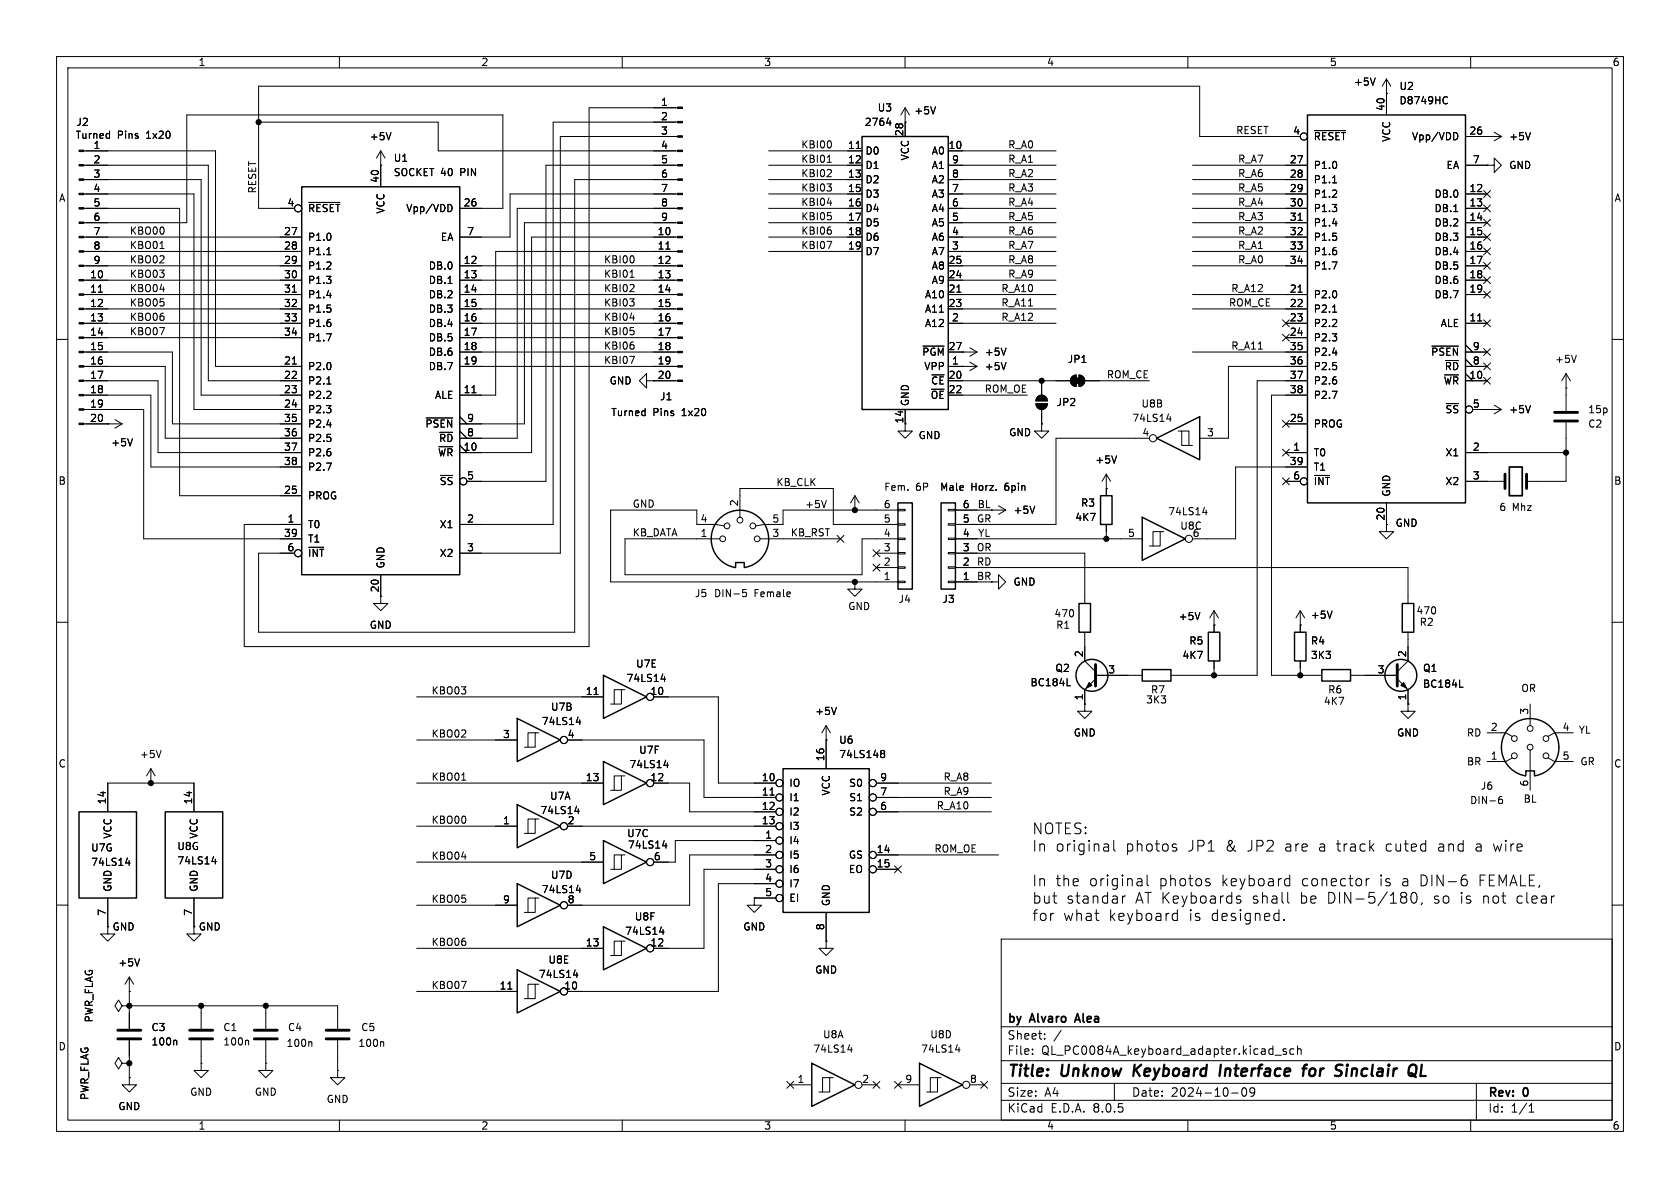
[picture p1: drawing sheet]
<svg xmlns="http://www.w3.org/2000/svg" width="297mm" height="210mm" viewBox="0 0 297 210" stroke-linecap="round" stroke-linejoin="round" font-family="sans-serif">
<g fill="none" stroke="#000" stroke-width=".18">
<path d="M10 10h277v190h-277zM12 12h273v186h-273zM60 10v2M110 10v2M119.8 19.1h-15.7v95.2h-60.9v-21.6h10.1M160 10v2M160 19.1l.8 1.2M160 19.1v5M160 19.1l-.7 1.2M165.4 18.9l-.4 1.2M210 10v2M243.1 13.8l-.4 1.3"/>
<path d="M245.1 16.5h.1M245.1 14v6.3M245.1 14l-.8 1.2M245.1 14l.8 1.2M255.5 17.1l.4 .1M255.9 18.2l-.4 .2M260 10v2M14.8 34.3h19.5v38.1h19M14.8 31.8h20.8v38.1h17.7M14.8 29.2h22v38.1h16.5M14.8 26.7h23.3v38.1h15.2M14.8 36.8h16.9v50.8h21.6"/>
<path d="M45.7 21.6h31.8v5.1h42.3M54.6 35.8h5.5M67.3 29.2h.1M67.3 26.7v6.3M67.3 26.7l-.8 1.2M67.3 26.7l.8 1.2M69.1 23.4l-.4 1.3M79.5 36.1a.68 .68 0 0 1 .4 .7 .68 .68 0 0 1-.4 .6M81.3 36.8h7.6v-16.5h-55.9v19.1h-18.2M119.8 39.4h-27.1v35.5h-11.4M119.8 34.3h-29.6v7.6h-8.9M119.8 36.8h-28.4v40.7h-10.1"/>
<path d="M119.8 31.8h-18.2v80h-55.9v-14h6.4M119.8 29.2h-23.3v55.9h-14M119.8 24.1h-20.7v73.7h-17.8M119.8 21.6h-22v71.1h-16.5M135.9 39.4h16.5M135.9 36.8h16.5M135.9 34.3h16.5M135.9 31.8h16.5M135.9 29.2h16.5M135.9 26.7h16.5M146.2 32.5h.8l-.4 .5M146.3 28.7h.7"/>
<path d="M146.3 35.9h.7M146.3 37.6h.6M146.9 30l.1 .2-.1 .3-.7 .7h.8M146.9 38.1l.1 .2-.1 .5M146.9 25.1v.8M146.9 33.1v.6M151.4 26.3h.7M156.7 21.7h.8M157.4 21.3v.9M160 21.6h.1M167.6 39.4h19.1M167.6 36.8h19.1"/>
<path d="M167.6 34.3h19.1M167.6 31.8h19.1M167.6 29.2h19.1M167.6 26.7h19.1M210.8 39.4h20.3M210.8 36.8h20.3M210.8 34.3h20.3M210.8 31.8h20.3M210.8 29.2h20.3M229.5 39h.7M229.9 24.1h-17.8v-8.9h-166.4v21.6h6.4M232.4 23.1h5.5"/>
<path d="M235.6 32.3h.7M235.6 39.5h.8M257 37.4h.7M257.3 23.4a.69 .69 0 0 1 .4 .7 .69 .69 0 0 1-.4 .6M259.1 39.4h3.8M259.1 36.8h3.8M259.1 34.3h3.8M259.1 29.2h3.8M259.1 24.1h6.3M262.3 33.7l1.2 1.2M262.3 38.8l1.2 1.2M262.3 36.2l1.2 1.2"/>
<path d="M262.9 29.2h1.3v-1.3l1.2 1.3-1.2 1.3v-1.3M262.9 29.2h.1M262.9 24.1h.1M263.5 33.7l-1.2 1.2M263.5 38.8l-1.2 1.2M263.5 36.2l-1.2 1.2M264.2 23.4l1.2 .7M265.4 24.1l-1.2 .8M270.6 23.4l-.5 1.3M10 60h2M14.8 59.7h38.5M14.8 57.2h38.5"/>
<path d="M14.8 54.6h38.5M14.8 52.1h38.5M14.8 49.5h38.5M14.8 47h38.5M14.8 44.5h38.5M14.8 41.9h38.5M17.4 51.7h.7M28.3 43.9h.7M51.7 51.7h.7M57.7 59h.9l-.6 1.3M57.8 45h.7M57.8 52.2h.8"/>
<path d="M79.2 50.1h.7M81.3 59.7h38.5M81.3 57.2h38.5M81.3 54.6h38.5M81.3 52.1h38.5M81.3 49.5h38.5M81.3 47h38.5M111.3 52.8h.8l-.4 .5M111.4 56.2h.8M111.4 49h.7M112 50.3l.1 .2-.1 .3-.7 .8h.8M112 58.5v.6"/>
<path d="M112 45.4v.8M112 53.4v.6M117.7 44h.7M119.8 44.5h-32.2v25.4h-6.3M119.8 41.9h-25.8v38.1h-12.7M135.9 44.5h16.5M135.9 41.9h16.5M146.2 42.7h.8l-.5 1.2M146.9 40.7v.6M167.6 57.2h19.1M167.6 54.6h19.1M167.6 52.1h19.1"/>
<path d="M167.6 49.5h19.1M167.6 47h19.1M167.6 44.5h19.1M167.6 41.9h19.1M169.2 51.7h.7M210.8 54.6h20.3M210.8 52.1h20.3M210.8 47h20.3M210.8 44.5h20.3M210.8 41.9h20.3M226.7 59.1l1.2 1.2M226.7 56.5l1.2 1.3"/>
<path d="M227.3 59.7h3.8M227.3 57.2h3.8M227.9 59.1l-1.2 1.2M227.9 56.5l-1.2 1.3M229.5 51.7h.7M235.5 46.3h.9l-.6 1.3M235.6 55.2h.7M259.1 57.2h3.8M259.1 52.1h3.8M259.1 49.5h3.8M259.1 47h3.8M259.1 44.5h3.8"/>
<path d="M259.1 41.9h3.8M261.2 56.7h.8M262.3 46.4l1.2 1.2M262.3 48.9l1.2 1.2M262.3 41.3l1.2 1.2M262.3 56.5l1.2 1.3M262.3 43.8l1.2 1.3M262.3 51.5l1.2 1.2M263.5 43.8l-1.2 1.3M263.5 48.9l-1.2 1.2M263.5 46.4l-1.2 1.2M263.5 41.3l-1.2 1.2"/>
<path d="M263.5 56.5l-1.2 1.3M263.5 51.5l-1.2 1.2M285 60h2M14.8 74.9h6.8M14.8 62.2h15.7v12.7h22.8M14.8 72.4h10.6v22.9h27.9M14.8 69.9h11.9v12.7h26.6M14.8 67.3h13.1v12.7h25.4M14.8 64.8h14.4v12.7h24.1M19 74.9h.1M20.3 74.2l1.3 .7M21.6 74.9l-1.3 .8"/>
<path d="M23.4 77.5l-.4 1.3M51.7 64.4h.7M57.8 67.9h.7M57.8 75.1h.8M75.3 73.9h4.7M81.3 64.8h38.5M81.3 62.2h38.5M81.3 78.7l1.2 1.3M81.3 76.2l1.2 1.3M81.3 73.7l1.2 1.2M83.4 69.4h.8M111.3 63h.9l-.6 1.3"/>
<path d="M112 61.1v.5M114.3 67.3v-1.3l-1.3 1.3 1.3 1.3v-1.3h1.3M115.6 67.3h.1M115.6 67.3h4.2M160 72.4v3.8h-1.3l1.3 1.3 1.3-1.3h-1.3M163.2 61.2h3.7M167.6 69.9h14M167.6 67.3h21.6M167.6 64.8h5.1M167.6 62.2h5.1M170.2 62.2h.1M170.2 64.8h.1"/>
<path d="M171.4 61.5l1.3 .7M171.4 64l1.3 .8M172.7 62.2l-1.3 .8M172.7 64.8l-1.3 .7M177.9 61.5l-.5 1.3M177.9 64.1l-.5 1.2M183.1 71.4h2.1a1.02 1.02 0 0 1-1.1 1 1.02 1.02 0 0 1-1-1zM183.4 70.2a1.02 1.02 0 0 1 1.1-.3 1.02 1.02 0 0 1 .7 1h-2.1zM184.1 74.9v1.3h-1.2l1.2 1.3 1.3-1.3h-1.3M184.1 74.9h.1M184.1 67.3v2.6M184.1 72.4v2.5"/>
<path d="M189.5 66.6l.7-.3v2a1.02 1.02 0 0 1-.9-.6 1.02 1.02 0 0 1 .2-1.1zM190.8 66.3a1.02 1.02 0 0 1 1 1 1.02 1.02 0 0 1-1 1zM191.8 67.3h11.4M203.2 77.5h-16.5v15.2h-17.8M206.3 74.1h.8M206.9 73.6v.9M208.3 76.2h.6v2.5h1.9M208.9 76.2h1.3v2.5M210.8 62.2h20.3M226.7 79.4l1.2 1.2M226.7 74.3l1.2 1.2M227.3 74.9h3.8"/>
<path d="M227.9 79.4l-1.2 1.2M227.9 74.3l-1.2 1.2M231.1 69.9h-6.3v49.5h8.9M231.1 67.3h-8.9v52.1h-15.2M231.1 64.8h-13.9v12.7h-5.1M235.5 69.2h.9l-.6 1.2M235.6 62.4h.8M253.1 61.2h4.7M259.1 67.3h3.8M259.1 64.8h3.8M259.1 62.2h3.8M259.1 66l1.2 1.3"/>
<path d="M259.1 63.5l1.2 1.3M259.1 61l1.2 1.2M260.3 72.4h5.1M262.3 66.7l1.2 1.2M262.3 61.6l1.2 1.2M262.3 64.2l1.2 1.2M262.9 72.4h.1M263.5 66.7l-1.2 1.2M263.5 61.6l-1.2 1.2M263.5 64.2l-1.2 1.2M264.2 71.6l1.2 .8M265.4 72.4l-1.2 .8"/>
<path d="M270.6 71.7l-.5 1.3M276.9 68.6h.1M276.9 74.7v10.4h-7M276.9 66l-.8 1.3M276.9 66v6.6M276.9 66l.7 1.3M278.7 62.8l-.4 1.3M54.6 96.7h2.6M57.7 81.9h.9l-.6 1.2M127.3 95.3h-16.8v6.3h41.9v-6.3h6.3M128 93l-1.5-.3h-3.3v-2.5h-15.3v12.7h50.8M130.8 91.4v-5h16.5v6.3h11.4"/>
<path d="M134.4 95.3h14.2M146.1 88.5l-.4 1.2M148 94.6l1.2 1.3M149.2 94.6l-1.2 1.3M151.1 90.2h.1M151.1 87.6l.8 1.3M151.1 87.6v2.6M151.1 87.6l-.7 1.3M154.3 99.7l1.2 1.2M154.3 97.2l1.2 1.2M154.9 97.8h3.8M155.5 99.7l-1.2 1.2"/>
<path d="M155.5 97.2l-1.2 1.2M158.7 90h1.3v.3h-1.3zM158.7 92.6h1.3v.2h-1.3zM158.7 95.1h1.3v.3h-1.3zM158.7 97.7h1.3v.2h-1.3zM158.7 90.2h-20.3v2.5h-3.3l-1.5 .3M167.6 90h1.3v.3h-1.3zM167.6 92.6h1.3v.2h-1.3zM167.6 95.1h1.3v.3h-1.3zM167.6 97.7h1.3v.2h-1.3zM168.9 95.3h33M168.9 97.8h22.9v8.9"/>
<path d="M168.9 90.2h3.8M175.3 90.2h2.5M176.5 89.4l1.3 .8M177.8 90.2l-1.3 .7M182.9 89.5l-.4 1.2M195.6 86.4h.1M195.6 83.8v3.8M195.6 92.7v2.6M195.6 83.8l.7 1.3M195.6 83.8l-.8 1.3M197.4 80.6l-.4 1.3M205.1 94h-1.3v2.5"/>
<path d="M205.7 94h-.6v2.5h-1.9M212.6 90.6h.8M213.2 90.2v.8M226.7 84.5l1.2 1.2M227.3 85.1h2.6M227.3 80h3.8M227.9 84.5l-1.2 1.2M231.1 82.6h-12.7v12.7h-7.6M232.4 84h2.6M245.1 92.7v1.3h1.3l-1.3 1.3-1.3-1.3h1.3M245.1 92.7h.1M245.1 88.9v3.8"/>
<path d="M259.1 85.1h7M259.1 80h17.8M10 110h2M67.3 105.4v1.3h1.3l-1.3 1.3-1.3-1.3h1.3M67.3 105.4h.1M67.3 101.6v3.8M117.5 119.6v.9M131.9 104.2h-.6v.6l.1-.1 .5 .1 .1 .1-.1 .5-.2 .1-.4-.1M151.1 102.9v1.2h-1.2l1.2 1.3 1.3-1.3h-1.3M151.1 102.9h.1M154.9 100.3h3.8M158.7 100.2h1.3v.3h-1.3z"/>
<path d="M158.7 102.7h1.3v.3h-1.3zM167.6 100.2h1.3v.3h-1.3zM167.6 102.7h1.3v.3h-1.3zM168.9 100.3h80v6.4M168.9 102.9h3.8M175.3 102.9h1.2v1.2l1.3-1.2-1.3-1.3v1.3M191.8 111.8v5l1.9 1.9M193.7 119.4h8.2M212.1 108.3l-.4 1.2M214.6 110.5h.1M214.6 108l.8 1.2M214.6 108v3.8"/>
<path d="M214.6 116.8v2.6M214.6 108l-.7 1.2M229.9 110.5h.1M229.9 108v3.8M229.9 116.8v2.6M229.9 108l-.8 1.2M229.9 108l.7 1.2M235.5 108l-.4 1.3M238.8 119.4h8.2M248.9 111.8v5l-1.9 1.9M285 110h2M26.7 138.4h.1"/>
<path d="M26.7 135.9l-.8 1.3M26.7 135.9v2.5M26.7 135.9l.7 1.3M28.5 132.7l-.4 1.2M73.7 123.2h33M73.7 138.4h33M73.7 130.8h17.7M81.6 137.9h.7M94.6 129.5h-1.3v2.6M95.2 129.5h-.6v2.6h-1.9M100.3 130.8h24.2v10.2h12.7M101.9 127.7h.8"/>
<path d="M102.5 127.2v.9M105 122.8h.7M109.9 121.9h-1.3v2.6M109.9 137.2h-1.3v2.5M110.5 121.9h-.6v2.6h-2M110.5 137.2h-.6v2.5h-2M115.6 123.2h11.4v15.2h10.2M115.6 138.4h6.3v5.1h15.3M116.9 120h.8M117.4 135.3h.8M118 134.9v.8M146 130.8h.1"/>
<path d="M146 128.3v7.6M146 128.3l-.7 1.2M146 128.3l.8 1.2M147.9 125l-.5 1.3M154.9 138.4h20.4M155.8 133.1l.1 .1M155.8 132.7h.4l.1 .1 .1 .2-.2 .2M155.9 133.2h.3M155.9 133.2l-.1 .1M156.2 133.2l.2 .2-.1 .4-.1 .1h-.4M188.6 121.2h.7M191.8 124.5v1.2h1.2l-1.2 1.3-1.3-1.3h1.3"/>
<path d="M191.8 124.5h.1M193.7 120l-1.9 1.9v2.6M247 120l1.9 1.9v2.6M248.9 124.5v1.2h1.3l-1.3 1.3-1.3-1.3h1.3M248.9 124.5h.1M258 121.5h.6M262.9 129.5h3.3l1.1 .7M267.3 134l-1.1 .6h-3.3M270.5 124.5v3.8M270.5 132.6v7.1M273.7 134l1.1 .6h3.3M278.1 129.5h-3.3l-1.1 .7"/>
<path d="M10 160h2M19 143.5v-5.1h15.3v5.1M19 158.8v5M22.2 152.6h.8M22.8 152.1v.9M34.3 158.8v5M37.5 152.3h.7M38.1 151.9v.8M73.7 146.1h17.7M73.7 152.4h33M94.6 144.8h-1.3v2.5M94.6 158.8h-1.3v2.5"/>
<path d="M95.2 144.8h-.6v2.5h-1.9M95.2 158.8h-.6v2.5h-1.9M100.3 146.1h36.9M101.6 143.4h.8M101.9 157.4h.8M102.2 143v.8M102.5 157v.8M109.9 151.1h-1.3v2.6M110.5 151.1h-.6v2.6h-2M117.1 149.5h.8M117.7 149.1v.8M133.3 158.8v1.2h1.3l-1.3 1.3-1.2-1.3h1.2"/>
<path d="M133.3 158.8h.1M133.3 158.8h3.9M136.1 140.6h.8M137.2 148.6h-17.8v3.8h-3.8M137.2 151.1h-15.3v8.9h-21.6M137.2 153.7h-12.7v13.9h-8.9M137.2 156.2h-10.2v19.1h-26.7M154.9 141h20.4M154.9 143.5h20.4M154.9 151.1h21.6M154.9 153.7h3.8M158.1 153.1l1.3 1.2"/>
<path d="M159.4 153.1l-1.3 1.2M195.7 149.2l.3 .3v1M196 150.4l-.2 .1M196 149.6l-.2 .1M196.9 148.6v1.6l.3 .3M198.4 158.4v1.3M198.8 158.4l-.4 .3M201.8 155.4l.1 1.2M201.9 156.5l-.2 .1M201.9 155.8l-.2 .1M202.8 154.7v1.6l.3 .3M207.5 149.8l.5 .1 .1 .3-.3 .3h-.4"/>
<path d="M207.5 149.2l.5 .1M213.7 156l.3 .2-.1 .3-.2 .1M213.7 155.3l.2 .1M218.7 158.9l.4 .1 .3 .3-.1 .3-.5 .1M218.8 158.4l-.1 .1M219.1 158.4l.2 .1M227.5 155.3l.5 .1M227.6 157.8v1.6l.3 .3M228 154.7v1.9M228 156.5l-.5 .1M241.5 155.3v1.3M242.1 155.3l-.4 .1-.2 .3"/>
<path d="M248.5 157.8a.39 .39 0 0 1 .2 .5 .39 .39 0 0 1-.4 .3l.4 .3-.1 .6-.3 .2M249.7 157.8a1.27 1.27 0 0 0 .2 1.9h.2a1.27 1.27 0 0 0 .1-1.9M251.4 159.6l-.2 .3M258.9 154.7h.3M259 155.4l.4 .4v.4l-.4 .4M264.9 141.5l.3-.2h.3l.1 .2v.3l-.2 .3-.4-.1-.1-.2M265.5 140.8h-.3l-.3 .5M285 160h2M19 163.8v1.3h1.3l-1.3 1.3-1.2-1.3h1.2M19 163.8h.1M21.6 177.8l-.6-1-.7 1 .7 1 .6-1h1.3M22.9 175.3h.1"/>
<path d="M22.9 177.8h.1M22.9 172.7v9.2M22.9 177.8h36.8v4.1M22.9 172.7l-.8 1.3M22.9 172.7l.7 1.3M24.7 169.5l-.4 1.3M34.3 163.8v1.3h1.3l-1.3 1.3-1.3-1.3h1.3M34.3 163.8h.1M35.6 177.8v4.1M47 177.8v4.1M73.7 160h17.7M73.7 175.3h17.7"/>
<path d="M73.7 167.6h33M89.8 174.8h.7M94.6 174h-1.3v2.5M95.2 174h-.6v2.5h-1.9M101.4 172.4h.8M102 171.9v.9M109.9 166.4h-1.3v2.5M110.5 166.4h-.6v2.5h-2M116.6 164.7h.8M117.2 164.3v.9M146 166.4v1.2h1.3l-1.3 1.3-1.2-1.3h1.2M146 166.4h.1"/>
<path d="M146 161.3v5.1M177 166h108v32h-108zM208 161.5h.1M208.1 160.8v1.9M208.1 162.6l-.5 .1M227 162.5l.1 .1-.1 .1M227 162.5l-.1 .1 .1 .1M227 162.5v.2M21.6 188l-.6-1.1-.7 1.1 .7 1 .6-1h1.3M22.9 188h.1M22.9 190.5v1.3h1.2l-1.2 1.2-1.3-1.2h1.3M22.9 190.5h.1"/>
<path d="M22.9 183.9v6.6M31.1 183.9l.2 .2v.6M35.6 188v1.2h1.2l-1.2 1.3-1.3-1.3h1.3M35.6 188h.1M35.6 183.9v4.1M43.8 183.9l.2 .2v.6M47 188v1.2h1.3l-1.3 1.3-1.3-1.3h1.3M47 188h.1M47 183.9v4.1M55 184.1l.1 .2v.7M59.7 189.2v1.3h-1.3l1.3 1.3 1.3-1.3h-1.3M59.7 189.2h.1"/>
<path d="M59.7 183.9v5.3M60 198v2M67.7 184.1l.1 .2v.7M110 198v2M139.1 191.2l1.2 1.2M139.7 191.8h3.8M140.3 191.2l-1.2 1.2M146.7 190.5h-1.3v2.5M147.3 190.5h-.6v2.5h-1.9M149.9 185.6h.8M150.5 185.2v.8M152.4 191.8h2.5"/>
<path d="M154.3 191.2l1.2 1.2M155.5 191.2l-1.2 1.2M158.1 191.2l1.3 1.2M158.7 191.8h3.9M159.4 191.2l-1.3 1.2M160 198v2M165.7 190.5h-1.2v2.5M166.4 190.5h-.7v2.5h-1.9M168.9 185.6h.8M169.5 185.2v.8M171.4 191.8h2.6M173.4 191.2l1.2 1.2"/>
<path d="M174.6 191.2l-1.2 1.2M177 194.5h108M177 191.5h108M177 187.5h108M177 181.5h108M182.5 186.3v.1M182.5 185.5v.1M184.7 183.6v.1M184.7 182.8v.1M187.6 182.1l-1.3 2M197 191.5v3M210 198v2"/>
<path d="M217.7 193.2h1.2M219.7 192.4l.2-.1a.81 .81 0 0 1 .6 .6 .81 .81 0 0 1-.3 .8l-.2 .1a.81 .81 0 0 1-.3-1.4zM221.8 192.9l-.3 .3h-.3l-.2-.3 .1-.5 .4-.1 .2 .1a.99 .99 0 0 1-.3 1.4h-.3M225.4 186.5h1.1M227.4 185.5l-.4-.1-.2 .2 .1 .2 .5 .2v.3h-.6M228.7 185.5l-.4-.1-.3 .3v.4l.2 .2h.5M229.4 185.5l.2-.1 .4 .1v.9M229.4 184.9v1.5M260 198v2M261 191.5v6.5M270.3 196.6h.9M270.3 195.5l.4-.4v1.5"/>
<circle cx="52.7" cy="36.8" r=".63"/>
<circle cx="230.5" cy="24.1" r=".63"/>
<circle cx="203.8" cy="77.5" r=".63"/>
<circle cx="52.7" cy="97.8" r=".63"/>
<circle cx="127.8" cy="95.3" r=".51"/>
<circle cx="128.5" cy="93" r=".51"/>
<circle cx="130.8" cy="91.9" r=".51"/>
<circle cx="133.1" cy="93" r=".51"/>
<circle cx="133.9" cy="95.3" r=".51"/>
<circle cx="210.2" cy="95.2" r=".63"/>
<circle cx="230.5" cy="85.1" r=".63"/>
<circle cx="99.7" cy="130.8" r=".63"/>
<circle cx="114.9" cy="123.2" r=".63"/>
<circle cx="114.9" cy="138.4" r=".63"/>
<circle cx="137.8" cy="138.4" r=".63"/>
<circle cx="154.3" cy="138.4" r=".63"/>
<circle cx="267.7" cy="130.6" r=".51"/>
<circle cx="267.7" cy="133.6" r=".51"/>
<circle cx="270.5" cy="132.1" r=".51"/>
<circle cx="270.5" cy="128.8" r=".51"/>
<circle cx="273.3" cy="130.6" r=".51"/>
<circle cx="273.3" cy="133.6" r=".51"/>
<circle cx="99.7" cy="146" r=".63"/>
<circle cx="114.9" cy="152.4" r=".63"/>
<circle cx="137.8" cy="153.7" r=".63"/>
<circle cx="137.8" cy="158.7" r=".63"/>
<circle cx="137.8" cy="151.1" r=".63"/>
<circle cx="137.8" cy="146" r=".63"/>
<circle cx="137.8" cy="141" r=".63"/>
<circle cx="137.8" cy="143.5" r=".63"/>
<circle cx="137.8" cy="156.2" r=".63"/>
<circle cx="137.8" cy="148.6" r=".63"/>
<circle cx="154.3" cy="151.1" r=".63"/>
<circle cx="154.3" cy="153.7" r=".63"/>
<circle cx="154.3" cy="141" r=".63"/>
<circle cx="154.3" cy="143.5" r=".63"/>
<circle cx="99.7" cy="160" r=".63"/>
<circle cx="99.7" cy="175.3" r=".63"/>
<circle cx="114.9" cy="167.6" r=".63"/>
<circle cx="151.8" cy="191.8" r=".63"/>
<circle cx="170.8" cy="191.8" r=".63"/>
</g>
<path d="M200.6 188.2l-.3 2M201.7 188.2l-1.2 1.2M215.8 188.2l-.2 2M230.2 188.9h.8M231.1 188.2l-.4 .1-.1 .2-.3 1.7M232.2 188.9a.62 .62 0 0 0-.7 .4v.7a.52 .52 0 0 0 .8 .1M238.1 188.9l-.1 1.3M238.2 188.2v.2M238.2 188.2l-.1 .1 .1 .1M238.2 188.2l.1 .1-.1 .1M251.4 188.2l-.3 2h1" fill="none" stroke="#000" stroke-width=".4"/>
<path d="M266.8 82.6h2.3v5h-2.3zM190.5 179.2l-.5 1.5M190.1 180.3h.7" fill="none" stroke="#000" stroke-width=".3"/>
<g fill="#000" stroke="#000" stroke-width=".18">
<path d="M119.8 18.9h.8v.3h-.8zM14 39.2h.8v.3h-.8zM14 36.7h.8v.3h-.8zM14 34.2h.8v.2h-.8zM14 31.6h.8v.3h-.8zM14 29.1h.8v.2h-.8zM14 26.5h.8v.3h-.8zM119.8 39.2h.8v.3h-.8zM119.8 36.7h.8v.3h-.8zM119.8 34.2h.8v.2h-.8zM119.8 31.6h.8v.3h-.8zM119.8 29.1h.8v.2h-.8z"/>
<path d="M119.8 26.5h.8v.3h-.8zM119.8 24h.8v.3h-.8zM119.8 21.5h.8v.2h-.8zM14 59.6h.8v.2h-.8zM14 57h.8v.3h-.8zM14 54.5h.8v.2h-.8zM14 51.9h.8v.3h-.8zM14 49.4h.8v.3h-.8zM14 46.9h.8v.2h-.8zM14 44.3h.8v.3h-.8zM14 41.8h.8v.2h-.8zM119.8 59.6h.8v.2h-.8z"/>
<path d="M119.8 57h.8v.3h-.8zM119.8 54.5h.8v.2h-.8zM119.8 51.9h.8v.3h-.8zM119.8 49.4h.8v.3h-.8zM119.8 46.9h.8v.2h-.8zM119.8 44.3h.8v.3h-.8zM119.8 41.8h.8v.2h-.8zM14 74.8h.8v.3h-.8zM14 72.3h.8v.2h-.8zM14 69.7h.8v.3h-.8zM14 67.2h.8v.2h-.8zM14 64.6h.8v.3h-.8z"/>
<path d="M14 62.1h.8v.3h-.8zM119.8 67.2h.8v.2h-.8zM119.8 64.6h.8v.3h-.8zM119.8 62.1h.8v.3h-.8zM183.1 71.4h2.1a1.02 1.02 0 0 1-1.1 1 1.02 1.02 0 0 1-1-1zM183.4 70.2a1.02 1.02 0 0 1 1.1-.3 1.02 1.02 0 0 1 .7 1h-2.1zM190 66.8h1v1h-1zM189.5 66.6l.7-.3v2a1.02 1.02 0 0 1-.9-.6 1.02 1.02 0 0 1 .2-1.1zM190.8 66.3a1.02 1.02 0 0 1 1 1 1.02 1.02 0 0 1-1 1zM192.5 120.7l.5 .5-1 .5zM247.6 121.2l.6-.5 .5 1z"/>
<circle cx="45.7" cy="21.6" r=".46"/>
<circle cx="184.1" cy="67.3" r=".46"/>
<circle cx="151.1" cy="90.2" r=".46"/>
<circle cx="195.6" cy="95.3" r=".46"/>
<circle cx="276.9" cy="80" r=".46"/>
<circle cx="151.1" cy="102.9" r=".46"/>
<circle cx="214.6" cy="119.4" r=".46"/>
<circle cx="229.9" cy="119.4" r=".46"/>
<circle cx="26.7" cy="138.4" r=".46"/>
<circle cx="22.9" cy="177.8" r=".46"/>
<circle cx="35.6" cy="177.8" r=".46"/>
<circle cx="47" cy="177.8" r=".46"/>
<circle cx="22.9" cy="188" r=".46"/>
</g>
<g fill="none" stroke="#000" stroke-width=".51">
<path d="M274.8 72.9h4.1M274.8 74.4h4.1M266.1 83.8v2.6M269.9 83.8v2.6M193.7 117.5v3.8M247 117.5v3.8M20.8 183.6h4.1M20.8 182.1h4.1M33.5 183.6h4.1M33.5 182.1h4.1M45 183.6h4M45 182.1h4"/>
<path d="M57.7 183.6h4M57.7 182.1h4"/>
</g>
<g fill="none" stroke="#000" stroke-width=".25">
<path d="M53.3 33h28v68.6h-28zM152.4 24.1h15.2v48.3h-15.2zM231.1 20.3h28v68.6h-28zM204.5 77.5l7.6-3.8v7.6zM158.7 88.9h2.6v15.2h-2.6zM166.4 88.9h2.5v15.2h-2.5zM194.6 87.6h2v5.1h-2zM201.9 91.4l7.6 3.9-7.6 3.8zM106.7 119.4l7.6 3.8-7.6 3.8zM130 100.2v-.8h1.6v.8M131.6 100.3a5.1 5.1 0 0 0 3.5-7.8 5.1 5.1 0 0 0-8.6 0 5.1 5.1 0 0 0 3.5 7.8M190.8 106.7h2v5.1h-2z"/>
<path d="M201.9 118.4h5.1v2h-5.1zM213.6 111.8h2v5h-2zM228.9 111.8h2v5h-2zM233.7 118.4h5.1v2h-5.1zM247.9 106.7h2v5.1h-2zM91.4 127l7.7 3.8-7.7 3.8zM106.7 134.6l7.6 3.8-7.6 3.8zM138.4 135.9h15.3v25.4h-15.3zM269.7 137v-.7h1.6v.7M271.3 137.2a5.1 5.1 0 0 0 3.5-7.9 5.1 5.1 0 0 0-8.6 .1 5.1 5.1 0 0 0 3.5 7.8M14 143.5h10.1v15.3h-10.1zM29.2 143.5h10.2v15.3h-10.2z"/>
<path d="M91.4 142.2l7.7 3.9-7.7 3.8zM91.4 156.2l7.7 3.8-7.7 3.8zM106.7 148.6l7.6 3.8-7.6 3.8zM91.4 171.5l7.7 3.8-7.7 3.8zM106.7 163.8l7.6 3.8-7.6 3.9zM143.5 188l7.6 3.8-7.6 3.8zM162.6 188l7.6 3.8-7.6 3.8z"/>
<circle cx="193" cy="119.4" r="2.82"/>
<circle cx="247.6" cy="119.4" r="2.82"/>
</g>
<g font-size="2.8">
<text x="178" y="190.9">Title:</text>
<text x="187.7" y="190.9">Unknow</text>
<text x="201.2" y="190.9">Keyboard</text>
<text x="217.3" y="190.9">Interface</text>
<text x="232.8" y="190.9">for</text>
<text x="239.3" y="190.9">Sinclair</text>
</g>
<g font-size="2.7">
<text x="182.4" y="147.7">NOTES:</text>
<text x="182.4" y="150.8">In</text>
<text x="186.5" y="150.8">original</text>
<text x="198.9" y="150.8">photos</text>
<text x="210" y="150.8">JP1</text>
<text x="216.7" y="150.8">&amp;</text>
<text x="220.6" y="150.8">JP2</text>
<text x="227.3" y="150.8">are</text>
<text x="233.3" y="150.8">a track</text>
<text x="245.3" y="150.8">cuted</text>
<text x="254.6" y="150.8">and</text>
<text x="261.3" y="150.8">a wire</text>
<text x="182.4" y="156.9">In</text>
<text x="182.4" y="160">but</text>
<text x="186.5" y="156.9">the</text>
<text x="188.4" y="160">standar</text>
<text x="192.5" y="156.9">original</text>
<text x="200.7" y="160">AT Keyboards</text>
<text x="204.9" y="156.9">photos</text>
<text x="216" y="156.9">keyboard</text>
<text x="221.4" y="160">shall</text>
<text x="229.9" y="160">be</text>
<text x="230.2" y="156.9">conector</text>
<text x="234.8" y="160">DIN-5/180,</text>
<text x="244.1" y="156.9">is</text>
<text x="248" y="156.9">a DIN-6</text>
<text x="253.7" y="160">so</text>
<text x="258.5" y="160">is</text>
<text x="261.8" y="156.9">FEMALE,</text>
<text x="262.4" y="160">not</text>
<text x="268.5" y="160">clear</text>
<text x="182.4" y="163">for</text>
<text x="187.9" y="163">what</text>
<text x="196" y="163">keyboard</text>
<text x="210.2" y="163">is</text>
<text x="214.2" y="163">designed.</text>
</g>
<g font-size="2.1">
<text x="178" y="184">Sheet:</text>
<text x="178" y="181.2">by</text>
<text x="182.2" y="181.2">Alvaro</text>
<text x="190.8" y="181.2">Alea</text>
<text x="178" y="186.7">File:</text>
<text x="184.1" y="186.7">QL_PC0084A_keyboard_adapter.kicad_sch</text>
<text x="178" y="196.9">KiCad</text>
<text x="178" y="194.1">Size:</text>
<text x="184.7" y="194.1">A4</text>
<text x="185.7" y="196.9">E.D.A.</text>
<text x="193.3" y="196.9">8.0.5</text>
<text x="200" y="194.1">Date:</text>
<text x="207" y="194.1">2024-10-09</text>
<text x="263" y="194.3">Rev:</text>
<text x="263" y="196.9">Id:</text>
<text x="267.1" y="196.9">1/1</text>
<text x="269.4" y="194.3">0</text>
</g>
<g font-size="1.8">
<text x="35" y="11.9">1</text>
<text x="85" y="11.9">2</text>
<text x="135" y="11.9">3</text>
<text x="185" y="11.9">4</text>
<text x="235" y="11.9">5</text>
<text x="285" y="11.9">6</text>
<text x="239.3" y="15.3">+5V</text>
<text x="247.3" y="16.1">U2</text>
<text x="13.4" y="22.5">J2</text>
<text x="116.8" y="18.8">1</text>
<text x="116.8" y="21.3">2</text>
<text x="116.8" y="23.9">3</text>
<text x="152.8" y="22.5">2764</text>
<text x="155.1" y="19.9">U3</text>
<text x="161.5" y="20.4">+5V</text>
<text x="218.4" y="23.8">RESET</text>
<text x="228.5" y="23.9">4</text>
<text x="244.9" y="19.7" transform="rotate(-90 244.9 19.7)">40</text>
<text x="247.3" y="18.6">D8749HC</text>
<text x="259.7" y="23.9">26</text>
<text x="13.3" y="24.7">Turned</text>
<text x="16.4" y="26.4">1</text>
<text x="16.4" y="29">2</text>
<text x="20.7" y="24.7">Pins</text>
<text x="26" y="24.7">1x20</text>
<text x="65.3" y="25">+5V</text>
<text x="69.5" y="28.8">U1</text>
<text x="116.8" y="26.4">4</text>
<text x="116.8" y="29">5</text>
<text x="141.6" y="26.3">KBI00</text>
<text x="141.6" y="28.9">KBI01</text>
<text x="149.8" y="26.4">11</text>
<text x="149.8" y="29">12</text>
<text x="152.9" y="27.5">D0</text>
<text x="159.8" y="24.2" transform="rotate(-90 159.8 24.2)">28</text>
<text x="160.9" y="28.5" transform="rotate(-90 160.9 28.5)">VCC</text>
<text x="164.6" y="27.5">A0</text>
<text x="167.6" y="26.4">10</text>
<text x="168.2" y="29">9</text>
<text x="178.1" y="28.9">R_A1</text>
<text x="178.1" y="26.3">R_A0</text>
<text x="218.8" y="28.9">R_A7</text>
<text x="227.9" y="29">27</text>
<text x="232.2" y="25">~{RESET}</text>
<text x="246" y="25.2" transform="rotate(-90 246 25.2)">VCC</text>
<text x="249.5" y="25">Vpp/VDD</text>
<text x="260.3" y="29">7</text>
<text x="266.7" y="25">+5V</text>
<text x="10.3" y="35.9">A</text>
<text x="16.4" y="31.5">3</text>
<text x="16.4" y="34">4</text>
<text x="45.4" y="34.3" transform="rotate(-90 45.4 34.3)">RESET</text>
<text x="67.1" y="32.4" transform="rotate(-90 67.1 32.4)">40</text>
<text x="69.5" y="31.3">SOCKET 40</text>
<text x="81.5" y="31.3">PIN</text>
<text x="116.8" y="31.5">6</text>
<text x="116.8" y="34">7</text>
<text x="141.6" y="31.4">KBI02</text>
<text x="141.6" y="33.9">KBI03</text>
<text x="149.8" y="31.5">13</text>
<text x="149.8" y="34">15</text>
<text x="152.9" y="30.1">D1</text>
<text x="152.9" y="32.6">D2</text>
<text x="152.9" y="35.2">D3</text>
<text x="164.6" y="35.2">A3</text>
<text x="164.6" y="32.6">A2</text>
<text x="164.6" y="30.1">A1</text>
<text x="168.2" y="34">7</text>
<text x="168.2" y="31.5">8</text>
<text x="178.1" y="33.9">R_A3</text>
<text x="178.1" y="31.4">R_A2</text>
<text x="218.8" y="33.9">R_A5</text>
<text x="218.8" y="31.4">R_A6</text>
<text x="227.9" y="31.5">28</text>
<text x="227.9" y="34">29</text>
<text x="232.2" y="30.1">P1.0</text>
<text x="232.2" y="32.6">P1.1</text>
<text x="232.2" y="35.2">P1.2</text>
<text x="253.5" y="35.2">DB.0</text>
<text x="255.6" y="30.1">EA</text>
<text x="259.7" y="34">12</text>
<text x="266.7" y="30.1">GND</text>
<text x="285.3" y="35.9">A</text>
<text x="16.4" y="36.6">5</text>
<text x="16.4" y="39.1">6</text>
<text x="16.4" y="41.7">7</text>
<text x="22.9" y="41.6">KBO00</text>
<text x="50.1" y="41.7">27</text>
<text x="50.7" y="36.6">4</text>
<text x="54.4" y="37.7">~{RESET}</text>
<text x="68.2" y="37.9" transform="rotate(-90 68.2 37.9)">VCC</text>
<text x="71.7" y="37.7">Vpp/VDD</text>
<text x="81.9" y="36.6">26</text>
<text x="82.5" y="41.7">7</text>
<text x="116.2" y="41.7">10</text>
<text x="116.8" y="36.6">8</text>
<text x="116.8" y="39.1">9</text>
<text x="141.6" y="39">KBI05</text>
<text x="141.6" y="36.5">KBI04</text>
<text x="141.6" y="41.6">KBI06</text>
<text x="149.8" y="36.6">16</text>
<text x="149.8" y="39.1">17</text>
<text x="149.8" y="41.7">18</text>
<text x="152.9" y="37.7">D4</text>
<text x="152.9" y="40.2">D5</text>
<text x="164.6" y="40.2">A5</text>
<text x="164.6" y="37.7">A4</text>
<text x="168.2" y="41.7">4</text>
<text x="168.2" y="39.1">5</text>
<text x="168.2" y="36.6">6</text>
<text x="178.1" y="39">R_A5</text>
<text x="178.1" y="41.6">R_A6</text>
<text x="178.1" y="36.5">R_A4</text>
<text x="218.8" y="41.6">R_A2</text>
<text x="218.8" y="39">R_A3</text>
<text x="218.8" y="36.5">R_A4</text>
<text x="227.9" y="36.6">30</text>
<text x="227.9" y="39.1">31</text>
<text x="227.9" y="41.7">32</text>
<text x="232.2" y="37.7">P1.3</text>
<text x="232.2" y="40.2">P1.4</text>
<text x="253.5" y="37.7">DB.1</text>
<text x="253.5" y="40.2">DB.2</text>
<text x="259.7" y="36.6">13</text>
<text x="259.7" y="39.1">14</text>
<text x="259.7" y="41.7">15</text>
<text x="16.4" y="44.2">8</text>
<text x="16.4" y="46.7">9</text>
<text x="22.9" y="46.6">KBO02</text>
<text x="22.9" y="44.1">KBO01</text>
<text x="50.1" y="44.2">28</text>
<text x="50.1" y="46.7">29</text>
<text x="54.4" y="42.8">P1.0</text>
<text x="54.4" y="45.3">P1.1</text>
<text x="54.4" y="47.9">P1.2</text>
<text x="75.7" y="47.9">DB.0</text>
<text x="77.8" y="42.8">EA</text>
<text x="81.9" y="46.7">12</text>
<text x="106.7" y="46.6">KBI00</text>
<text x="116.2" y="44.2">11</text>
<text x="116.2" y="46.7">12</text>
<text x="141.6" y="44.1">KBI07</text>
<text x="149.8" y="44.2">19</text>
<text x="152.9" y="42.8">D6</text>
<text x="152.9" y="45.3">D7</text>
<text x="164.6" y="47.9">A8</text>
<text x="164.6" y="45.3">A7</text>
<text x="164.6" y="42.8">A6</text>
<text x="167.6" y="46.7">25</text>
<text x="168.2" y="44.2">3</text>
<text x="178.1" y="46.6">R_A8</text>
<text x="178.1" y="44.1">R_A7</text>
<text x="218.8" y="46.6">R_A0</text>
<text x="218.8" y="44.1">R_A1</text>
<text x="227.9" y="44.2">33</text>
<text x="227.9" y="46.7">34</text>
<text x="232.2" y="42.8">P1.5</text>
<text x="232.2" y="45.3">P1.6</text>
<text x="232.2" y="47.9">P1.7</text>
<text x="253.5" y="42.8">DB.3</text>
<text x="253.5" y="45.3">DB.4</text>
<text x="253.5" y="47.9">DB.5</text>
<text x="259.7" y="44.2">16</text>
<text x="259.7" y="46.7">17</text>
<text x="15.8" y="49.3">10</text>
<text x="15.8" y="51.8">11</text>
<text x="22.9" y="51.7">KBO04</text>
<text x="22.9" y="49.2">KBO03</text>
<text x="50.1" y="49.3">30</text>
<text x="50.1" y="51.8">31</text>
<text x="54.4" y="50.4">P1.3</text>
<text x="54.4" y="52.9">P1.4</text>
<text x="75.7" y="50.4">DB.1</text>
<text x="75.7" y="52.9">DB.2</text>
<text x="81.9" y="49.3">13</text>
<text x="81.9" y="51.8">14</text>
<text x="106.7" y="51.7">KBI02</text>
<text x="106.7" y="49.2">KBI01</text>
<text x="116.2" y="49.3">13</text>
<text x="116.2" y="51.8">14</text>
<text x="163.4" y="52.9">A10</text>
<text x="164.6" y="50.4">A9</text>
<text x="167.6" y="51.8">21</text>
<text x="167.6" y="49.3">24</text>
<text x="176.9" y="51.7">R_A10</text>
<text x="178.1" y="49.2">R_A9</text>
<text x="217.6" y="51.7">R_A12</text>
<text x="227.9" y="51.8">21</text>
<text x="232.2" y="52.9">P2.0</text>
<text x="253.5" y="50.4">DB.6</text>
<text x="253.5" y="52.9">DB.7</text>
<text x="259.7" y="49.3">18</text>
<text x="259.7" y="51.8">19</text>
<text x="15.8" y="54.4">12</text>
<text x="15.8" y="56.9">13</text>
<text x="15.8" y="59.4">14</text>
<text x="22.9" y="54.3">KBO05</text>
<text x="22.9" y="59.3">KBO07</text>
<text x="22.9" y="56.8">KBO06</text>
<text x="50.1" y="54.4">32</text>
<text x="50.1" y="56.9">33</text>
<text x="50.1" y="59.4">34</text>
<text x="54.4" y="55.5">P1.5</text>
<text x="54.4" y="58">P1.6</text>
<text x="75.7" y="55.5">DB.3</text>
<text x="75.7" y="58">DB.4</text>
<text x="81.9" y="54.4">15</text>
<text x="81.9" y="56.9">16</text>
<text x="81.9" y="59.4">17</text>
<text x="106.7" y="59.3">KBI05</text>
<text x="106.7" y="56.8">KBI04</text>
<text x="106.7" y="54.3">KBI03</text>
<text x="116.2" y="54.4">15</text>
<text x="116.2" y="56.9">16</text>
<text x="116.2" y="59.4">17</text>
<text x="163.4" y="58">A12</text>
<text x="163.4" y="55.5">A11</text>
<text x="167.6" y="54.4">23</text>
<text x="168.2" y="56.9">2</text>
<text x="176.9" y="54.3">R_A11</text>
<text x="176.9" y="56.8">R_A12</text>
<text x="217.2" y="54.3">ROM_CE</text>
<text x="227.9" y="54.4">22</text>
<text x="227.9" y="56.9">23</text>
<text x="227.9" y="59.4">24</text>
<text x="232.2" y="55.5">P2.1</text>
<text x="232.2" y="58">P2.2</text>
<text x="254.6" y="58">ALE</text>
<text x="259.7" y="56.9">11</text>
<text x="15.8" y="62">15</text>
<text x="15.8" y="64.5">16</text>
<text x="50.1" y="64.5">21</text>
<text x="54.4" y="65.6">P2.0</text>
<text x="54.4" y="60.6">P1.7</text>
<text x="75.7" y="60.6">DB.5</text>
<text x="75.7" y="63.1">DB.6</text>
<text x="75.7" y="65.6">DB.7</text>
<text x="81.9" y="62">18</text>
<text x="81.9" y="64.5">19</text>
<text x="106.7" y="64.4">KBI07</text>
<text x="106.7" y="61.9">KBI06</text>
<text x="116.2" y="62">18</text>
<text x="116.2" y="64.5">19</text>
<text x="162.9" y="63.1">~{PGM}</text>
<text x="163.3" y="65.6">VPP</text>
<text x="167.6" y="62">27</text>
<text x="168.2" y="64.5">1</text>
<text x="174" y="63.1">+5V</text>
<text x="174" y="65.6">+5V</text>
<text x="188.7" y="64.4">JP1</text>
<text x="217.6" y="61.9">R_A11</text>
<text x="227.9" y="62">35</text>
<text x="227.9" y="64.5">36</text>
<text x="232.2" y="60.6">P2.3</text>
<text x="232.2" y="63.1">P2.4</text>
<text x="232.2" y="65.6">P2.5</text>
<text x="252.9" y="63.1">~{PSEN}</text>
<text x="255.3" y="65.6">~{RD}</text>
<text x="260.3" y="64.5">8</text>
<text x="260.3" y="62">9</text>
<text x="274.8" y="64.4">+5V</text>
<text x="15.8" y="67.1">17</text>
<text x="15.8" y="69.6">18</text>
<text x="50.1" y="67.1">22</text>
<text x="50.1" y="69.6">23</text>
<text x="54.4" y="68.2">P2.1</text>
<text x="54.4" y="70.7">P2.2</text>
<text x="76.8" y="70.7">ALE</text>
<text x="81.9" y="69.6">11</text>
<text x="107.7" y="68.2">GND</text>
<text x="116.2" y="67.1">20</text>
<text x="116.6" y="71">J1</text>
<text x="160.9" y="71.9" transform="rotate(-90 160.9 71.9)">GND</text>
<text x="164.4" y="70.7">~{OE}</text>
<text x="164.5" y="68.2">~{CE}</text>
<text x="167.6" y="67.1">20</text>
<text x="167.6" y="69.6">22</text>
<text x="174" y="69.5">ROM_OE</text>
<text x="186.7" y="72">JP2</text>
<text x="195.6" y="67">ROM_CE</text>
<text x="227.9" y="67.1">37</text>
<text x="227.9" y="69.6">38</text>
<text x="232.2" y="68.2">P2.6</text>
<text x="232.2" y="70.7">P2.7</text>
<text x="255.1" y="68.2">~{WR}</text>
<text x="259.7" y="67.1">10</text>
<text x="15.8" y="72.1">19</text>
<text x="15.8" y="74.7">20</text>
<text x="50.1" y="72.1">24</text>
<text x="50.1" y="74.7">35</text>
<text x="50.1" y="77.2">36</text>
<text x="54.4" y="73.3">P2.3</text>
<text x="54.4" y="75.8">P2.4</text>
<text x="75.1" y="75.8">~{PSEN}</text>
<text x="82.5" y="77.2">8</text>
<text x="82.5" y="74.7">9</text>
<text x="108" y="73.8">Turned</text>
<text x="115.4" y="73.8">Pins</text>
<text x="120.6" y="73.8">1x20</text>
<text x="159.8" y="75" transform="rotate(-90 159.8 75)">14</text>
<text x="162.3" y="77.8">GND</text>
<text x="178.3" y="77.3">GND</text>
<text x="200.1" y="74.8">74LS14</text>
<text x="201.7" y="72.2">U8B</text>
<text x="201.9" y="77.2">4</text>
<text x="213.3" y="77.2">3</text>
<text x="227.9" y="74.7">25</text>
<text x="232.2" y="75.8">PROG</text>
<text x="255.4" y="73.3">~{SS}</text>
<text x="260.3" y="72.1">5</text>
<text x="266.7" y="73.3">+5V</text>
<text x="280.7" y="75.8">C2</text>
<text x="280.7" y="73.3">15p</text>
<text x="19.6" y="79.1">+5V</text>
<text x="50.1" y="79.8">37</text>
<text x="50.1" y="82.3">38</text>
<text x="54.4" y="78.3">P2.5</text>
<text x="54.4" y="80.9">P2.6</text>
<text x="54.4" y="83.4">P2.7</text>
<text x="77.3" y="80.9">~{WR}</text>
<text x="77.5" y="78.3">~{RD}</text>
<text x="81.9" y="79.8">10</text>
<text x="193.5" y="82.1">+5V</text>
<text x="227.9" y="82.3">39</text>
<text x="228.5" y="79.8">1</text>
<text x="232.2" y="80.9">T0</text>
<text x="232.2" y="83.4">T1</text>
<text x="255.4" y="80.9">X1</text>
<text x="260.3" y="79.8">2</text>
<text x="10.3" y="85.9">B</text>
<text x="50.1" y="87.4">25</text>
<text x="54.4" y="88.5">PROG</text>
<text x="77.6" y="86">~{SS}</text>
<text x="82.5" y="84.8">5</text>
<text x="111.8" y="89.8">GND</text>
<text x="130.6" y="89.6" transform="rotate(-90 130.6 89.6)">2</text>
<text x="137.2" y="86">KB_CLK</text>
<text x="156.1" y="89.9">6</text>
<text x="156.2" y="87">Fem.</text>
<text x="161.9" y="87">6P</text>
<text x="166.1" y="87">Male</text>
<text x="170.1" y="89.9">6</text>
<text x="171.6" y="87">Horz.</text>
<text x="177.7" y="87">6pin</text>
<text x="191" y="89.8">R3</text>
<text x="228.5" y="84.8">6</text>
<text x="232.2" y="86">~{INT}</text>
<text x="246" y="87.9" transform="rotate(-90 246 87.9)">GND</text>
<text x="255.4" y="86">X2</text>
<text x="260.3" y="84.8">3</text>
<text x="285.3" y="85.9">B</text>
<text x="50.1" y="95">39</text>
<text x="50.7" y="92.5">1</text>
<text x="54.4" y="93.6">T0</text>
<text x="77.6" y="93.6">X1</text>
<text x="82.5" y="92.5">2</text>
<text x="111.8" y="94.9">KB_DATA</text>
<text x="123.8" y="95">1</text>
<text x="123.8" y="92.5">4</text>
<text x="136.5" y="95">3</text>
<text x="136.5" y="92.5">5</text>
<text x="139.7" y="94.9">KB_RST</text>
<text x="142.2" y="90">+5V</text>
<text x="156.1" y="95">4</text>
<text x="156.1" y="92.5">5</text>
<text x="170.1" y="95">4</text>
<text x="170.1" y="92.5">5</text>
<text x="172.6" y="92.6">GR</text>
<text x="172.7" y="90">BL</text>
<text x="172.8" y="95.1">YL</text>
<text x="179.1" y="91">+5V</text>
<text x="190" y="92.3">4K7</text>
<text x="199.3" y="95">5</text>
<text x="206.4" y="91.3">74LS14</text>
<text x="208.6" y="93.8">U8C</text>
<text x="210.7" y="95">6</text>
<text x="244.9" y="92.1" transform="rotate(-90 244.9 92.1)">20</text>
<text x="246.6" y="93.3">GND</text>
<text x="265" y="90.5">6</text>
<text x="267.3" y="90.5">Mhz</text>
<text x="50.7" y="97.5">6</text>
<text x="54.4" y="96.1">T1</text>
<text x="54.4" y="98.7">~{INT}</text>
<text x="68.2" y="100.6" transform="rotate(-90 68.2 100.6)">GND</text>
<text x="77.6" y="98.7">X2</text>
<text x="82.5" y="97.5">3</text>
<text x="156.1" y="100.1">2</text>
<text x="156.1" y="97.5">3</text>
<text x="170.1" y="100.1">2</text>
<text x="170.1" y="97.5">3</text>
<text x="172.6" y="97.6">OR</text>
<text x="172.6" y="100.2">RD</text>
<text x="67.1" y="104.8" transform="rotate(-90 67.1 104.8)">20</text>
<text x="122.8" y="105.8">J5</text>
<text x="126.1" y="105.8">DIN-5</text>
<text x="133.3" y="105.8">Female</text>
<text x="156.1" y="102.6">1</text>
<text x="158.8" y="106.8">J4</text>
<text x="166.5" y="106.8">J3</text>
<text x="170.1" y="102.6">1</text>
<text x="172.6" y="102.7">BR</text>
<text x="179.1" y="103.7">GND</text>
<text x="65.3" y="111.4">GND</text>
<text x="149.9" y="108.1">GND</text>
<text x="186.3" y="109.3">470</text>
<text x="186.6" y="111.4">R1</text>
<text x="208.3" y="109.8">+5V</text>
<text x="231.6" y="109.6">+5V</text>
<text x="250.3" y="108.8">470</text>
<text x="250.9" y="110.8">R2</text>
<text x="112.4" y="118.2">U7E</text>
<text x="186.5" y="119">Q2</text>
<text x="191.5" y="116.3" transform="rotate(-90 191.5 116.3)">2</text>
<text x="195.8" y="119.1">3</text>
<text x="209" y="116.7">4K7</text>
<text x="210.2" y="114.1">R5</text>
<text x="231.7" y="114.1">R4</text>
<text x="231.7" y="116.7">3K3</text>
<text x="243.5" y="119.1">3</text>
<text x="248.7" y="116.3" transform="rotate(-90 248.7 116.3)">2</text>
<text x="251.5" y="119">Q1</text>
<text x="76.2" y="122.8">KBO03</text>
<text x="97.3" y="125.8">U7B</text>
<text x="103.5" y="122.9">11</text>
<text x="110.7" y="120.8">74LS14</text>
<text x="114.9" y="122.9">10</text>
<text x="182.1" y="121.5">BC184L</text>
<text x="191.5" y="123.9" transform="rotate(-90 191.5 123.9)">1</text>
<text x="202.5" y="124.6">3K3</text>
<text x="203.4" y="122.8">R7</text>
<text x="233.9" y="124.8">4K7</text>
<text x="234.7" y="122.8">R6</text>
<text x="248.7" y="123.9" transform="rotate(-90 248.7 123.9)">1</text>
<text x="251.5" y="121.8">BC184L</text>
<text x="268.9" y="122.5">OR</text>
<text x="76.2" y="130.5">KBO02</text>
<text x="88.8" y="130.6">3</text>
<text x="95.7" y="128.4">74LS14</text>
<text x="100.3" y="130.6">4</text>
<text x="144" y="126.6">+5V</text>
<text x="148.3" y="131.7">U6</text>
<text x="189.7" y="130.4">GND</text>
<text x="246.9" y="130.4">GND</text>
<text x="259.2" y="130.4">RD</text>
<text x="263.5" y="129.3">2</text>
<text x="270.3" y="126.4" transform="rotate(-90 270.3 126.4)">3</text>
<text x="276.2" y="129.3">4</text>
<text x="279" y="129.9">YL</text>
<text x="10.3" y="135.9">C</text>
<text x="24.6" y="134.2">+5V</text>
<text x="111.2" y="136">74LS14</text>
<text x="112.9" y="133.5">U7F</text>
<text x="145.8" y="134.7" transform="rotate(-90 145.8 134.7)">16</text>
<text x="148.3" y="134.2">74LS148</text>
<text x="259.2" y="135.5">BR</text>
<text x="263.5" y="134.4">1</text>
<text x="276.2" y="134.4">5</text>
<text x="279.3" y="135.5">GR</text>
<text x="285.3" y="135.9">C</text>
<text x="18.8" y="142.3" transform="rotate(-90 18.8 142.3)">14</text>
<text x="34" y="142.3" transform="rotate(-90 34 142.3)">14</text>
<text x="76.2" y="138.1">KBO01</text>
<text x="97.1" y="141.6">U7A</text>
<text x="103.5" y="138.2">13</text>
<text x="114.9" y="138.2">12</text>
<text x="134.6" y="138.2">10</text>
<text x="134.6" y="140.7">11</text>
<text x="134.6" y="143.3">12</text>
<text x="139.4" y="139.3">IO</text>
<text x="139.4" y="141.8">I1</text>
<text x="146.9" y="140.7" transform="rotate(-90 146.9 140.7)">VCC</text>
<text x="150" y="141.8">S1</text>
<text x="150" y="139.3">S0</text>
<text x="155.5" y="143.3">6</text>
<text x="155.5" y="140.7">7</text>
<text x="155.5" y="138.2">9</text>
<text x="165.5" y="143.2">R_A10</text>
<text x="166.7" y="138.1">R_A8</text>
<text x="166.7" y="140.6">R_A9</text>
<text x="259.8" y="142.3">DIN-6</text>
<text x="261.7" y="139.8">J6</text>
<text x="269.3" y="142.1">BL</text>
<text x="270.3" y="139.1" transform="rotate(-90 270.3 139.1)">6</text>
<text x="19.9" y="148.4" transform="rotate(-90 19.9 148.4)">VCC</text>
<text x="35.2" y="148.4" transform="rotate(-90 35.2 148.4)">VCC</text>
<text x="76.2" y="145.7">KBO00</text>
<text x="88.8" y="145.8">1</text>
<text x="95.4" y="144.1">74LS14</text>
<text x="100.3" y="145.8">2</text>
<text x="110.8" y="148.2">U7C</text>
<text x="134.6" y="145.8">13</text>
<text x="135.2" y="148.3">1</text>
<text x="139.4" y="149.5">I4</text>
<text x="139.4" y="144.4">I2</text>
<text x="139.4" y="146.9">I3</text>
<text x="150" y="144.4">S2</text>
<text x="16" y="150.7">U7G</text>
<text x="16" y="153.3">74LS14</text>
<text x="31.3" y="150.5">U8G</text>
<text x="31.3" y="153">74LS14</text>
<text x="76.2" y="152.1">KBO04</text>
<text x="97.3" y="155.5">U7D</text>
<text x="104.1" y="152.1">5</text>
<text x="110.9" y="150.2">74LS14</text>
<text x="115.5" y="152.1">6</text>
<text x="135.2" y="150.9">2</text>
<text x="135.2" y="153.4">3</text>
<text x="135.2" y="156">4</text>
<text x="139.4" y="152">I5</text>
<text x="139.4" y="154.5">I6</text>
<text x="150" y="152">GS</text>
<text x="150" y="154.5">EO</text>
<text x="154.9" y="150.9">14</text>
<text x="154.9" y="153.4">15</text>
<text x="165.1" y="150.8">ROM_OE</text>
<text x="18.8" y="162" transform="rotate(-90 18.8 162)">7</text>
<text x="19.9" y="157.7" transform="rotate(-90 19.9 157.7)">GND</text>
<text x="34" y="162" transform="rotate(-90 34 162)">7</text>
<text x="35.2" y="157.7" transform="rotate(-90 35.2 157.7)">GND</text>
<text x="76.2" y="159.7">KBO05</text>
<text x="88.8" y="159.8">9</text>
<text x="95.7" y="158.1">74LS14</text>
<text x="100.3" y="159.8">8</text>
<text x="135.2" y="158.5">5</text>
<text x="139.4" y="157.1">I7</text>
<text x="139.4" y="159.6">EI</text>
<text x="146.9" y="160.3" transform="rotate(-90 146.9 160.3)">GND</text>
<text x="19.8" y="164.7">GND</text>
<text x="35" y="164.7">GND</text>
<text x="76.2" y="167.3">KBO06</text>
<text x="103.5" y="167.4">13</text>
<text x="110.4" y="165.5">74LS14</text>
<text x="112.1" y="162.9">U8F</text>
<text x="114.9" y="167.4">12</text>
<text x="131.3" y="164.7">GND</text>
<text x="145.8" y="164.5" transform="rotate(-90 145.8 164.5)">8</text>
<text x="20.8" y="171">+5V</text>
<text x="95.2" y="173.1">74LS14</text>
<text x="96.9" y="170.5">U8E</text>
<text x="144" y="172.3">GND</text>
<text x="76.2" y="174.9">KBO07</text>
<text x="88.2" y="175">11</text>
<text x="99.7" y="175">10</text>
<text x="10.3" y="185.9">D</text>
<text x="16.6" y="180.8" transform="rotate(-90 16.6 180.8)">PWR_FLAG</text>
<text x="26.7" y="182.5">C3</text>
<text x="26.7" y="185">100n</text>
<text x="39.4" y="182.5">C1</text>
<text x="39.4" y="185">100n</text>
<text x="50.6" y="185.3">100n</text>
<text x="50.8" y="182.5">C4</text>
<text x="63.3" y="185.3">100n</text>
<text x="63.8" y="182.5">C5</text>
<text x="145.4" y="183.7">U8A</text>
<text x="164.4" y="183.7">U8D</text>
<text x="285.3" y="185.9">D</text>
<text x="140.9" y="191.5">1</text>
<text x="143.7" y="186.3">74LS14</text>
<text x="152.3" y="191.5">2</text>
<text x="159.9" y="191.5">9</text>
<text x="162.7" y="186.3">74LS14</text>
<text x="171.4" y="191.5">8</text>
<text x="15.8" y="194.6" transform="rotate(-90 15.8 194.6)">PWR_FLAG</text>
<text x="20.8" y="196.4">GND</text>
<text x="33.5" y="193.9">GND</text>
<text x="45" y="193.9">GND</text>
<text x="57.7" y="195.2">GND</text>
<text x="35" y="199.9">1</text>
<text x="85" y="199.9">2</text>
<text x="135" y="199.9">3</text>
<text x="185" y="199.9">4</text>
<text x="235" y="199.9">5</text>
<text x="285" y="199.9">6</text>
</g>
</svg>
